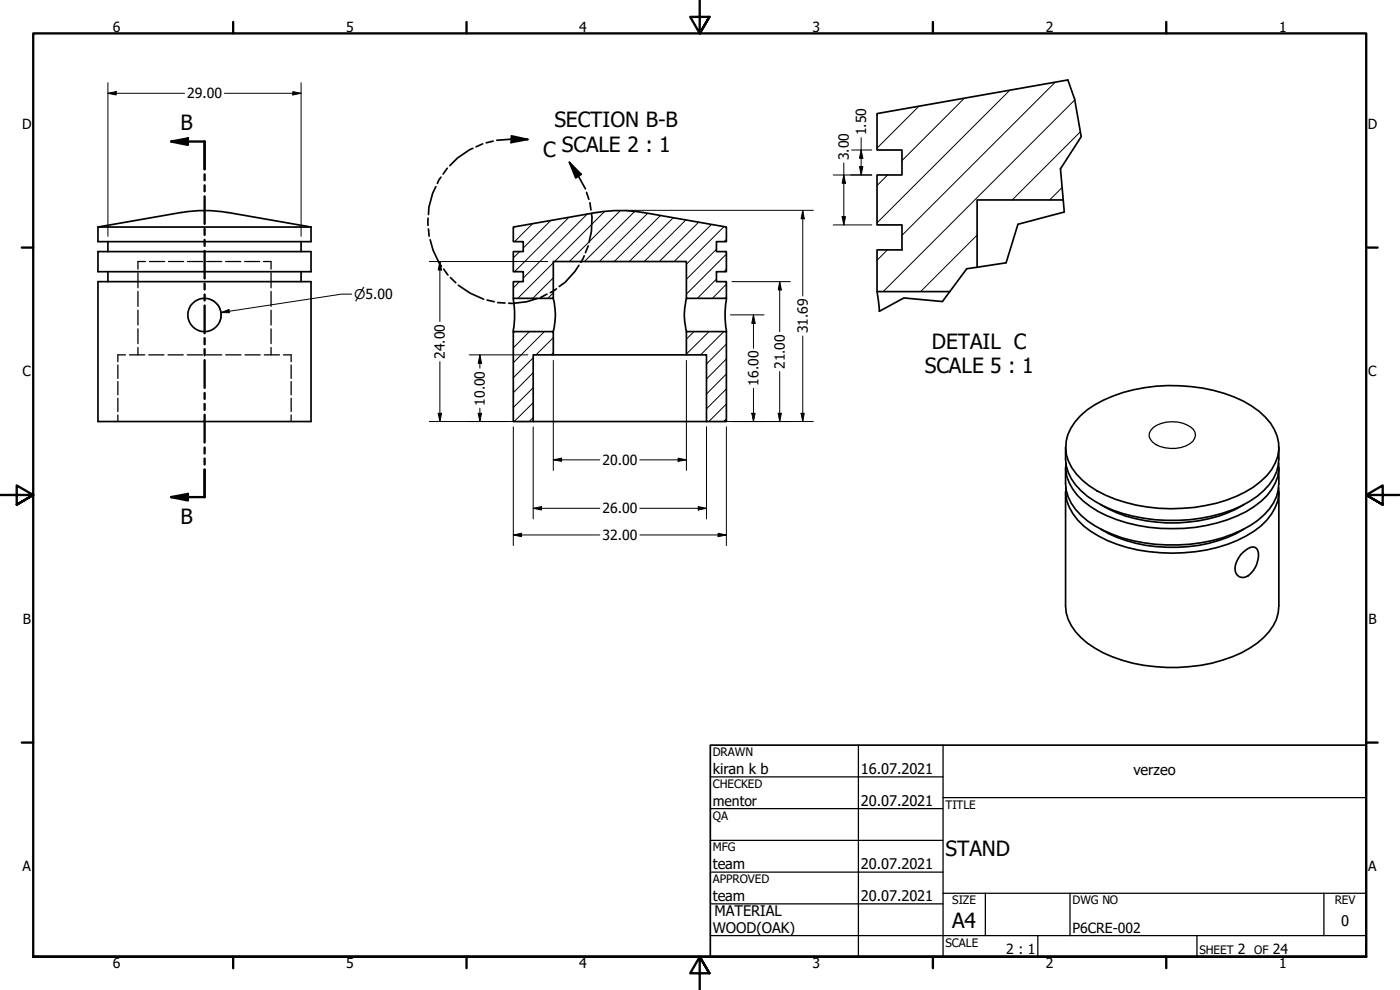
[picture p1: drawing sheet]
<svg xmlns="http://www.w3.org/2000/svg" width="420mm" height="297mm" viewBox="0 0 420 297" stroke-linecap="round" stroke-linejoin="round" font-family="sans-serif">
<!-- layer: Hatch (ANSI) -->
<g fill="none" stroke="#000" stroke-width=".3">
<path d="M275.8 31.9l-12.6 12.5M289.4 29.4l-18.7 18.8M303 27.1l-39.8 39.8M316.7 24.7l-46 45.9M322.5 30l-57.5 57.5M324.2 39.5l-20.4 20.5M266.4 52.5l-3.2 3.2M318.8 56.2l-3.8 3.8M154.4 68.1l-.3 .3M156 75.5l-1.9 1.9M159.8 67.1l-5.4 5.4M165.3 66.2l-8.3 8.2"/>
<path d="M166.1 78.9l-10.7 10.6M170.8 65.2l-16.4 16.3M176.2 64.2l-19.2 19.2M181.5 63.4l-15.1 15.1M186.2 63.1l-15.3 15.4M190.5 63.4l-15.1 15.1M194.4 64l-14.5 14.5M198.2 64.6l-13.9 13.9M202.1 65.3l-13.3 13.2M205.9 66l-12.5 12.5M209.7 66.7l-11.8 11.8M213.5 67.4l-11.2 11.1"/>
<path d="M215 74.8l-9 9M217.3 68l-11.3 11.3M218 76.2l-12 12.1M218 71.8l-.7 .7M266.3 75l-3.1 3.1M293.2 70.5l-16.9 17M154.4 99.5l-.3 .4M155.9 84.5l-1.8 1.9M158.9 99.5l-4.8 4.9M163.4 99.5l-9.3 9.3M166.1 87.9l-1.7 1.6M166.1 83.4l-6.2 6.1"/>
<path d="M208.3 99.5l-2.3 2.3M212.8 99.5l-6.8 6.7M215 83.7l-5.7 5.8M217.2 99.5l-7 7M218 85.3l-4.2 4.2M218 80.8l-.7 .7M160 116.3l-5.9 6M160 111.8l-5.9 6M160 107.4l-5.9 5.9M166.1 105.8l-.7 .7M166.1 101.3l-5.3 5.2M218 116.7l-6 6"/>
<path d="M218 112.2l-6 6M218 107.7l-6 6M218 103.2l-6 6M160 125.3l-1.2 1.2M160 120.8l-5.7 5.7M218 125.7l-.8 .8M218 121.2l-5.3 5.3"/>
</g>
<!-- layer: Hidden (ANSI) -->
<g fill="none" stroke="#000" stroke-width=".38">
<path d="M43.7 78.5h-2.3v2.3M44.8 78.5h4.6M50.5 78.5h4.6M56.3 78.5h4.5M62 78.5h4.5M67.7 78.5h4.6M73.4 78.5h4.5M79.1 78.5h2.2v2.3M41.4 81.8v4.5M41.4 87.4v4.5M41.4 93.1v4.4M41.4 98.7v4.4"/>
<path d="M81.3 81.8v4.5M81.3 87.4v4.5M81.3 93.1v4.4M81.3 98.7v4.4M35.4 109.5v4M35.4 114.5v4M35.4 119.5v4M37.7 106.5h-2.3v2M38.9 106.5h4.5M41.4 104.3v2.2M44.6 106.5h4.6M50.4 106.5h4.6"/>
<path d="M56.2 106.5h4.6M62 106.5h4.5M67.8 106.5h4.5M73.5 106.5h4.6M79.3 106.5h4.6M81.3 104.3v2.2M85.1 106.5h2.3v2M87.4 109.5v4M87.4 114.5v4M87.4 119.5v4M35.4 124.5v2M87.4 124.5v2"/>
</g>
<!-- layer: Visible (ANSI) -->
<g fill="none" stroke="#000" stroke-width=".51">
<path d="M320.5 24l-57.3 10.1v10.9h7.5v7.5h-7.5v15h7.5v7.5h-7.5v12.5h21.9M319.1 60h-25.9v20.2M29.4 68.1h63.9M29.4 68.1v4.4h63.9v-4.4M29.4 75.5h63.9v6h-63.9zM32.4 72.5v3M54.4 63.7l-25 4.4M54.4 63.8a40 40 0 0 1 13.9 0l25 4.3M90.4 72.5v3M154.1 68.1l25-4.3a40 40 0 0 1 13.9 0l25 4.3v4.4h-3v3h3v6h-3v3h3v5h-12v-11h-39.9v11h-12v-5h2.9v-3h-2.9v-6h2.9v-3h-2.9zM29.4 84.5h63.9v42h-63.9zM32.4 81.5v3"/>
<path d="M90.4 81.5v3M154.1 99.5h12v7h-6.1v20h-5.9zM154.1 89.5a32.8 32.8 0 0 1 0 10M166.1 89.5a19.9 19.9 0 0 1 0 10M206 99.5h12v27h-6v-20h-6zM206 89.5a19.9 19.9 0 0 0 0 10M218 89.5a32.8 32.8 0 0 0 0 10M263.2 87.5l.7 5.9M166.1 106.5h39.9M160 126.5h52M319.8 134.2a14.9 14.9 0 0 0 6.5 14.7 43.2 43.2 0 0 0 27.3 7.2 42.5 42.5 0 0 0 23.7-7.2 14.9 14.9 0 0 0 6.5-14.7M319.9 138.9a13.3 13.3 0 0 0 5.3 11.5 40.5 40.5 0 0 0 23.2 8.1 46.8 46.8 0 0 0 28-6.5 15.4 15.4 0 0 0 7.4-11l-.1-2.1"/>
<path d="M324.3 124.7a35.4 35.4 0 0 1 19.2-8.4 48.3 48.3 0 0 1 32.2 5.5 15.2 15.2 0 0 1 8.1 13.1 13.9 13.9 0 0 1-5.5 9.5 39.6 39.6 0 0 1-23.4 8.1 45.5 45.5 0 0 1-28.1-6.8 14.7 14.7 0 0 1-7-11.3 12.6 12.6 0 0 1 4.5-9.7zM319.8 147.5v34.3a14.6 14.6 0 0 0 6.5 11.2 42.7 42.7 0 0 0 23.8 7.3 45.6 45.6 0 0 0 24.9-5.8 16.7 16.7 0 0 0 8.6-10.7l.2-2v-34.3M319.8 140.2v4.9a14.6 14.6 0 0 0 6.5 11.2 46 46 0 0 0 30.7 7 41.6 41.6 0 0 0 20.3-7 14.3 14.3 0 0 0 6.5-11.2v-4.9M319.9 146.3a13.5 13.5 0 0 0 5.3 11.5 39.9 39.9 0 0 0 23.2 8 46.2 46.2 0 0 0 28-6.4 15.7 15.7 0 0 0 7.4-11.1l-.1-2M330.3 158.7a44.2 44.2 0 0 0 32.5 4.3 33.6 33.6 0 0 0 10.5-4.3M330.3 151.4a44.2 44.2 0 0 0 32.5 4.2 33.6 33.6 0 0 0 10.5-4.2M372.4 166.4l1.4-1.3a2.39 2.39 0 0 1 3.4-.5 6.6 6.6 0 0 1-1.5 7.1 2.92 2.92 0 0 1-4.4 .9 4.3 4.3 0 0 1 .5-5.4z"/>
<circle cx="61.4" cy="94.5" r="5"/>
</g>
<!-- layer: Break Line (ANSI) -->
<path d="M320.5 24l2 5.8 2 11.2-6.2 9.7 1.1 12.9-13.9 3.7-3.6 11.6-11.8 1.7-7.3 9.9-11.5-1.1-7.4 4" fill="none" stroke="#000" stroke-width=".51"/>
<!-- layer: Visible Narrow (ANSI) -->
<path d="M346.1 128.3a10.1 10.1 0 0 1 12 .5 2.8 2.8 0 0 1-1.1 4.4 10.3 10.3 0 0 1-11.1-.6 2.64 2.64 0 0 1 .2-4.3z" fill="none" stroke="#000" stroke-width=".38"/>
<!-- layer: Section Line (ANSI) -->
<g fill="none" stroke="#000" stroke-width=".7">
<path d="M51.4 42.5l5-1v2zM51.4 42.5h10v8.3M61.4 52.3v1.8M61.4 55.6v1.8M61.4 58.9v8.3M61.4 68.7v1.8M61.4 72v1.8M61.4 75.3v8.3M61.4 85.1v1.8M61.4 88.4v1.8M61.4 91.7v8.3M61.4 101.5v1.8"/>
<path d="M61.4 104.8v1.8M61.4 108.1v8.3M61.4 117.9v1.8M61.4 121.2v1.8M61.4 124.4v8.4M61.4 134.3v1.8M61.4 137.6v1.8M51.4 149.1l5-.9v2zM61.4 140.9v8.2h-10"/>
</g>
<g fill="#000">
<path d="M51.4 42.5l5-1v2z" fill-rule="evenodd"/>
<path d="M51.4 149.1l5-.9v2z" fill-rule="evenodd"/>
</g>
<!-- layer: Detail Boundary (ANSI) -->
<g fill="none" stroke="#000" stroke-width=".51">
<path d="M130.8 56l-.9 2-1.2 4.2-.1 2.2M132.3 53.1l-1 1.9M134.2 50.5l-1.2 1.7M141.9 44.5l-1 .4-3.6 2.5-2.3 2.3M144.8 43.2l-1.9 .9M148 42.3l-2.1 .5M153.5 40.8l4.9 1-5 1zM158.4 41.8h-5l-4.3 .3M170.9 48.7l3.5 3.6-1.6 1.1zM170.9 48.7l2.7 4.2 2.1 3.8M176 57.7l.7 2.1M128.5 65.5v2.1"/>
<path d="M128.6 68.7l.2 2.2M129.1 71.9l.9 3.2 1.8 3.9 .7 .9M173.7 79.6l-1.2 1.9-2.9 3.2-1.8 1.3M175.3 76.8l-1 1.9M176.5 73.8l-.8 2M177 60.8l.4 2.2M177.5 64.1l.2 1-.2 4.4-.7 3.2M133.2 80.8l1.2 1.7M135.2 83.3l1.6 1.5M137.5 85.6l3.7 2.4 4 1.8M146.2 90l2.1 .5M149.4 90.8l2.2 .1"/>
<path d="M161.2 89.6l-3.1 .9-4.4 .5h-1M164.1 88.3l-1.9 1M167 86.7l-1.8 1.1"/>
</g>
<g fill="#000">
<path d="M153.5 40.8l4.9 1-5 1z" fill-rule="evenodd"/>
<path d="M170.9 48.7l3.5 3.6-1.6 1.1z" fill-rule="evenodd"/>
</g>
<!-- layer: Border (ANSI) -->
<g fill="none" stroke="#000" stroke-width=".7">
<path d="M70 6.6v3.4M140 6.6v3.4M210 0v10l-2.9-4.9h5.8l-2.9 4.9 2.9-4.9M280 6.6v3.4M350 6.6v3.4M6.5 74.3h3.5M410 74.3h3.4M0 148.5h10l-5-2.8v5.7l5-2.9-5 2.9M420 148.5h-10l5-2.8v5.7l-5-2.9 5 2.9M6.5 222.8h3.5M410 222.8h3.4M10 287.1v-277.1h400v277.1h-400h400"/>
<path d="M70 287.1v3.4M140 287.1v3.4M212.9 292l-2.9-4.9 2.9 4.9h-5.8l2.9-4.9v9.9M280 287.1v3.4M350 287.1v3.4"/>
</g>
<!-- layer: Title (ANSI) -->
<g fill="none" stroke="#000" stroke-width=".38">
<path d="M213.2 233.1h69.8M257.6 223.6v63.5M283 239.3h127M283 223.6v63.5M213.2 242.6h69.8M213.2 252.1h69.8M213.2 261.7h69.8M213.2 271.2h69.8M283 268h127M295.7 268v12.7M321.1 268v12.7M397.3 268v12.7"/>
<path d="M213.2 280.7h196.8M311.5 280.7v6.4M359.2 280.7v6.4"/>
</g>
<path d="M213.2 223.6h196.8v63.5h-196.8z" fill="none" stroke="#000" stroke-width=".51"/>
<!-- layer: Dimension (ANSI) -->
<g fill="none" stroke="#000" stroke-width=".3">
<path d="M32.4 28l2.5-.5v1zM32.4 28h23M32.4 24.8v46.1M67.4 28h23M87.9 27.5l2.5 .5-2.5 .5zM90.4 24.8v46.1M250.1 52.5h11.5M253.2 52.5l.5 2.5h-1zM253.2 48.9v18.6M255.6 45h6M257.9 50h1.1l-.6 2.5zM258.4 45l.6 2.5h-1.1z"/>
<path d="M258.4 41.3v11.2M128.8 78.5h35.6M132 78.5l.5 2.5h-1zM132 78.5v18M187.6 63.1h56.5M240.9 63.1l.5 2.5h-1zM240.9 63.1v25.7M250.1 67.5h11.5M252.7 65h1l-.5 2.5zM62.9 89.8a5 5 0 0 1 2.9 7M66.3 93.8l2.4-.9 .1 .9zM105.5 88.3h-3l-36.2 5.5"/>
<path d="M219.2 94.5h10.1M219.6 84.5h17.6M226.1 94.5l.5 2.5h-1zM226.1 94.5v10M234 84.5l.5 2.5h-.9zM234 84.5v15M132 108.5v18M140.8 106.5h17.6M144 106.5l.5 2.5h-1zM144 106.5v4M166.1 108.1v33M206 108.1v33"/>
<path d="M226.1 116.5v10M234 111.5v15M240.9 100.8v25.7M128.8 126.5h29.6M131.5 124h1l-.5 2.5zM143.5 124h1l-.5 2.5zM144 122.5v4M154.1 128.1v35.6M160 128.1v27.6M166.1 138l2.4-.5v.9zM166.1 138h13.9M192 138h14"/>
<path d="M203.5 137.5l2.5 .5-2.5 .4zM212 128.1v27.6M213.6 126.5h30.5M218 128.1v35.6M225.6 124h1l-.5 2.5zM233.6 124h.9l-.5 2.5zM240.4 124h1l-.5 2.5zM160 152.5l2.5-.5v1zM160 152.5h20M192 152.5h20M209.5 152l2.5 .5-2.5 .5zM154.1 160.5l2.4-.5v1z"/>
<path d="M154.1 160.5h25.9M192 160.5h26M215.5 160l2.5 .5-2.5 .5z"/>
</g>
<g fill="#000">
<path d="M32.4 28l2.5-.5v1z" fill-rule="evenodd"/>
<path d="M87.9 27.5l2.5 .5-2.5 .5z" fill-rule="evenodd"/>
<path d="M253.2 52.5l.5 2.5h-1z" fill-rule="evenodd"/>
<path d="M257.9 50h1.1l-.6 2.5z" fill-rule="evenodd"/>
<path d="M258.4 45l.6 2.5h-1.1z" fill-rule="evenodd"/>
<path d="M240.9 63.1l.5 2.5h-1z" fill-rule="evenodd"/>
<path d="M252.7 65h1l-.5 2.5z" fill-rule="evenodd"/>
<path d="M66.3 93.8l2.4-.9 .1 .9z" fill-rule="evenodd"/>
<path d="M132 78.5l.5 2.5h-1z" fill-rule="evenodd"/>
<path d="M226.1 94.5l.5 2.5h-1z" fill-rule="evenodd"/>
<path d="M234 84.5l.5 2.5h-.9z" fill-rule="evenodd"/>
<path d="M144 106.5l.5 2.5h-1z" fill-rule="evenodd"/>
<path d="M131.5 124h1l-.5 2.5z" fill-rule="evenodd"/>
<path d="M143.5 124h1l-.5 2.5z" fill-rule="evenodd"/>
<path d="M166.1 138l2.4-.5v.9z" fill-rule="evenodd"/>
<path d="M203.5 137.5l2.5 .5-2.5 .4z" fill-rule="evenodd"/>
<path d="M225.6 124h1l-.5 2.5z" fill-rule="evenodd"/>
<path d="M233.6 124h.9l-.5 2.5z" fill-rule="evenodd"/>
<path d="M240.4 124h1l-.5 2.5z" fill-rule="evenodd"/>
<path d="M160 152.5l2.5-.5v1z" fill-rule="evenodd"/>
<path d="M209.5 152l2.5 .5-2.5 .5z" fill-rule="evenodd"/>
<path d="M154.1 160.5l2.4-.5v1z" fill-rule="evenodd"/>
<path d="M215.5 160l2.5 .5-2.5 .5z" fill-rule="evenodd"/>
</g>
<g font-size="6.3">
<text x="54.2" y="39">B</text>
<text x="166.4" y="38">SECTION B-B</text>
<text x="163" y="47.1">C SCALE 2 : 1</text>
<text x="279.7" y="104.6">DETAIL C</text>
<text x="277.6" y="112.1">SCALE 5 : 1</text>
<text x="54.2" y="157.3">B</text>
<text x="283.8" y="257">STAND</text>
<text x="285.8" y="278.6">A4</text>
</g>
<g font-size="4.4">
<text x="213.9" y="232.2">kiran k b</text>
<text x="258.4" y="232.2">16.07.2021</text>
<text x="340.2" y="232.6">verzeo</text>
<text x="258.4" y="241.7">20.07.2021</text>
<text x="213.9" y="260.8">team</text>
<text x="258.4" y="260.8">20.07.2021</text>
<text x="213.9" y="270.3">team</text>
<text x="214.4" y="274.8">MATERIAL</text>
<text x="258.4" y="270.3">20.07.2021</text>
<text x="213.9" y="279.8">WOOD(OAK)</text>
<text x="402.5" y="277.8">0</text>
</g>
<g font-size="4.2">
<text x="33.8" y="9.6">6</text>
<text x="103.9" y="9.6">5</text>
<text x="173.9" y="9.6">4</text>
<text x="243.8" y="9.6">3</text>
<text x="313.9" y="9.6">2</text>
<text x="383.9" y="9.6">1</text>
<text x="56.1" y="29.5">29.00</text>
<text x="6.7" y="38.7">D</text>
<text x="260" y="40.6" transform="rotate(-90 260 40.6)">1.50</text>
<text x="410.5" y="38.7">D</text>
<text x="254.8" y="48.1" transform="rotate(-90 254.8 48.1)">3.00</text>
<text x="242.4" y="100" transform="rotate(-90 242.4 100)">31.69</text>
<text x="133.5" y="107.7" transform="rotate(-90 133.5 107.7)">24.00</text>
<text x="6.8" y="113">C</text>
<text x="235.5" y="110.7" transform="rotate(-90 235.5 110.7)">21.00</text>
<text x="410.7" y="113">C</text>
<text x="227.6" y="115.7" transform="rotate(-90 227.6 115.7)">16.00</text>
<text x="145.5" y="121.7" transform="rotate(-90 145.5 121.7)">10.00</text>
<text x="180.8" y="139.5">20.00</text>
<text x="180.8" y="154">26.00</text>
<text x="180.8" y="162">32.00</text>
<text x="6.9" y="187.2">B</text>
<text x="410.7" y="187.2">B</text>
<text x="213.9" y="241.8">mentor</text>
<text x="6.8" y="261.4">A</text>
<text x="410.7" y="261.4">A</text>
<text x="321.9" y="279.9">P6CRE-002</text>
<text x="302" y="286.3">2 : 1</text>
<text x="371.5" y="286.2">2</text>
<text x="382" y="286.2">24</text>
<text x="33.8" y="290.5">6</text>
<text x="103.9" y="290.5">5</text>
<text x="173.9" y="290.5">4</text>
<text x="243.8" y="290.5">3</text>
<text x="313.9" y="290.5">2</text>
<text x="383.9" y="290.5">1</text>
</g>
<text font-size="4" x="106.3" y="89.7">⌀5.00</text>
<g font-size="3.5">
<text x="213.9" y="226.9">DRAWN</text>
<text x="213.9" y="236.4">CHECKED</text>
<text x="213.9" y="245.9">QA</text>
<text x="283.8" y="242.6">TITLE</text>
<text x="213.9" y="255.4">MFG</text>
<text x="213.9" y="265">APPROVED</text>
<text x="285.8" y="271.3">SIZE</text>
<text x="321.9" y="271.3">DWG NO</text>
<text x="400.6" y="271.3">REV</text>
<text x="283.8" y="284">SCALE</text>
<text x="360" y="286.2">SHEET</text>
<text x="376.4" y="286.2">OF</text>
</g>
</svg>
